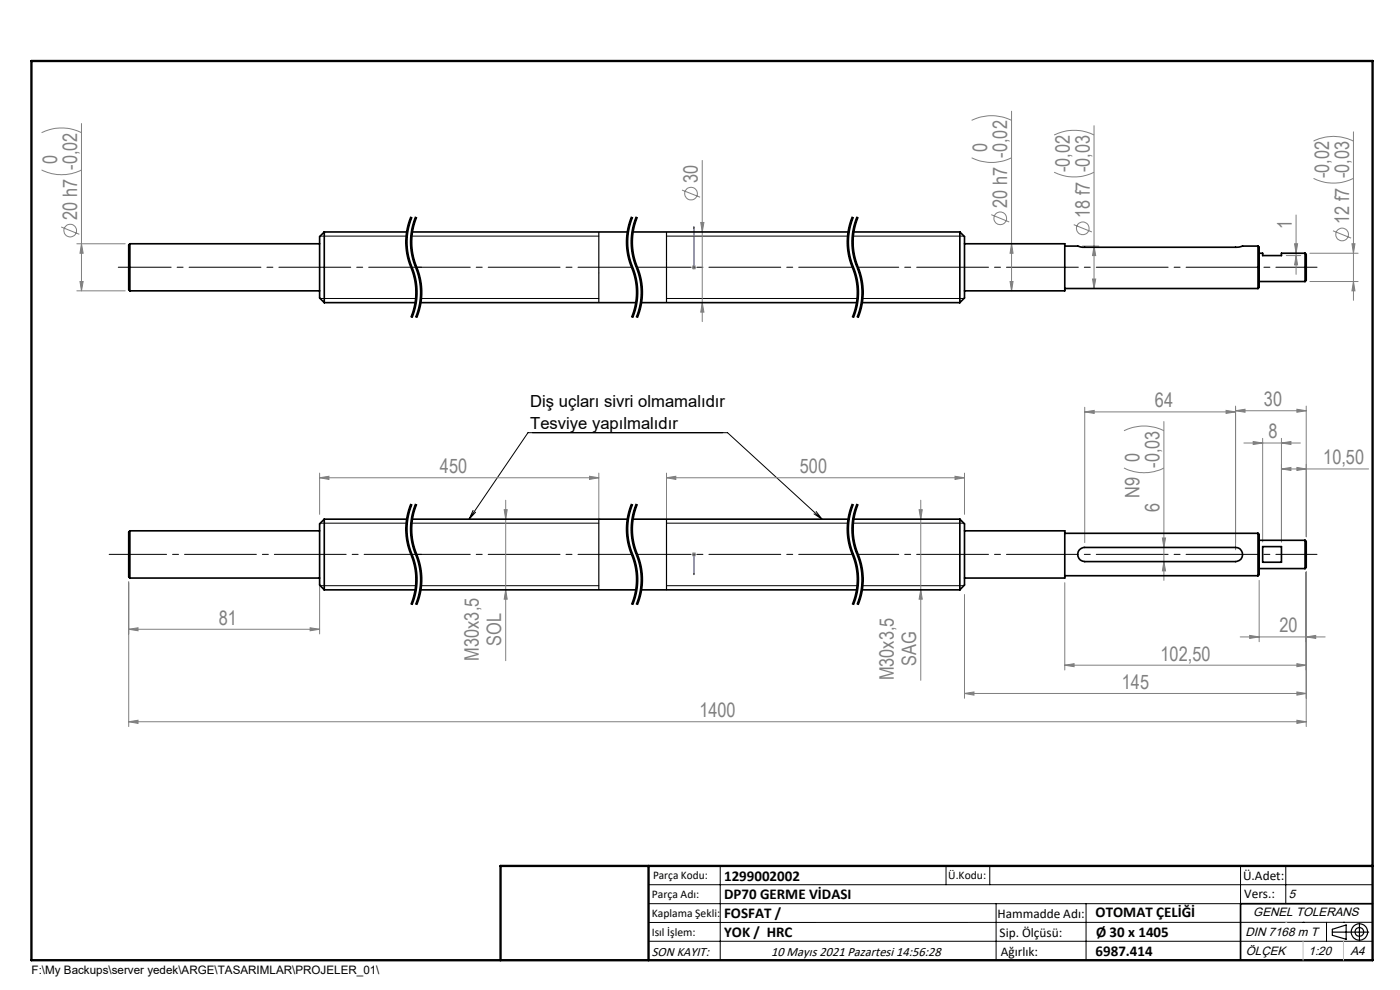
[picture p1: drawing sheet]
<svg xmlns="http://www.w3.org/2000/svg" width="297mm" height="210mm" viewBox="0 0 297 210" stroke-linecap="round" stroke-linejoin="round" font-family="sans-serif">
<g fill="none" stroke="#808080" stroke-width=".21">
<path d="M8.8 36a9.3 9.3 0 0 0 8.5 0M8.8 28.1a9.6 9.6 0 0 1 8.5 0M17.3 26.2v35.5M149 34v34.2M206.1 33.5a9.6 9.6 0 0 0 8.5 0M206.1 25.5a9.6 9.6 0 0 1 8.5 0M214.6 23.6v38.1M223.6 36.5a9.6 9.6 0 0 0 8.5 0M223.6 28.6a9.6 9.6 0 0 1 8.5 0M232.1 26.7v34.5M278.7 37.8a9.6 9.6 0 0 0 8.4 0M278.7 29.9a9.3 9.3 0 0 1 8.4 0"/>
<path d="M287.1 28v35.7M13 48.1l3.8 1.6M16.3 51.7h10.3M17 59.7h.6l-.3 2zM17.3 51.7l.3 2h-.6zM144.7 40.3l3.8 1.5M146.7 56.7h1M146.9 56.4l.7 .7M147.2 56.2v1M147.6 56.4l-.7 .7M148.7 47.2h.6l-.3 2zM210.3 45.5l3.8 1.6"/>
<path d="M214.3 59.7h.6l-.3 2zM214.6 51.7l.3 2h-.6zM227.8 47.7l3.8 1.5M229.6 52.2h3.5M231.8 59.2h.6l-.3 2zM232.1 52.2l.3 2h-.6zM272.9 54.2h3M274.6 51.7h.7l-.3 2zM275 45.6v12.6M275 54.2l.3 2h-.7zM277.9 53.7h10.2M277.9 59.7h10.2"/>
<path d="M282.8 49l3.8 1.5M286.8 51.7h.6l-.3 2zM287.1 59.7l.3 2h-.6zM16.3 61.7h10.3M149 64.2l.3 2h-.6zM230.1 87.4l2-.3v.6zM230.1 86.4v28.7M230.1 87.4h32M238.4 99.3a9.3 9.3 0 0 0 8.5 0M238.4 91.4a9.6 9.6 0 0 1 8.5 0M246.9 89.4v33.7M260.1 87.1l2 .3-2 .3z"/>
<path d="M262.1 87.1l2-.3v.6zM262.1 86.1v30.5M262.1 87.1h15M263.9 94h12M265.9 93.7l2 .3-2 .3zM267.9 93v22M271.9 99.5l2-.3v.6zM271.9 99.5h18.4M271.9 94l2-.3v.6zM271.9 93v22M275.1 99.2l2 .3-2 .3zM275.1 86.8l2 .3-2 .3z"/>
<path d="M277.1 86.1v27.8M67.8 101.3l2-.3v.7zM67.8 100.4v8.7M67.8 101.3h59.2M107 108.1h.6l-.3 2zM107.3 106.1v34.1M125.1 101l1.9 .3-1.9 .4zM127 100.4v9.6M141.4 101.3l2-.3v.7zM141.4 101.3h63.2M141.4 100.4v9.6M146.7 117.6h1"/>
<path d="M146.9 117.3l.7 .7M147.2 117.1v1M147.6 117.3l-.7 .7M195 108.1h.7l-.4 2zM195.3 106.1v38.2M202.6 101l2 .3-2 .4zM204.6 100.4v8.7M246.6 114.1h.7l-.4 2zM246.9 119.1l.4 2h-.7zM27.3 133.5l2-.3v.6zM27.3 123.4v30.7M27.3 133.5h40.5"/>
<path d="M65.8 133.2l2 .3-2 .3zM67.8 123.6v10.9M107.3 125.1l.3 2h-.6zM195.3 125.1l.4 2h-.7zM204.6 126.1v22M225.9 123.6v18.5M263.1 135.1h18M265.1 134.8l2 .3-2 .3zM267.1 123.1v13M277.1 135.1l2-.3v.6zM277.1 121.3v32.8M27.3 153.1l2-.3v.6z"/>
<path d="M27.3 153.1h249.8M204.6 147.1l2-.3v.7zM204.6 147.1h72.5M225.9 141.1l2-.3v.6zM225.9 141.1h51.2M275.1 140.8l2 .3-2 .3zM275.1 146.8l2 .3-2 .4zM275.1 152.8l2 .3-2 .3z"/>
<circle cx="14.9" cy="48.9" r="1.34"/>
<circle cx="146.6" cy="41" r="1.33"/>
<circle cx="212.2" cy="46.3" r="1.34"/>
<circle cx="229.7" cy="48.4" r="1.34"/>
<circle cx="284.7" cy="49.7" r="1.34"/>
</g>
<g fill="none" stroke="#000" stroke-width=".25">
<path d="M127 49.2v15M141.4 49.2v15M127 110.1v15M127 110.1h.1M141.4 110.1v15M282.6 197.7h7.8M282.6 197.1l3-.9v3l-3-.8zM288.4 195.8v3.8M106.2 203.7h185"/>
<circle cx="288.4" cy="197.7" r="1.74"/>
<circle cx="288.4" cy="197.7" r=".93"/>
</g>
<g fill="none" stroke="#000" stroke-width=".21" stroke-dasharray="6.3 1.3 1.3 1.3" stroke-dashoffset="2.8" stroke-linecap="butt">
<path d="M87.3 46a13.9 13.9 0 0 0 0 10.7M87.3 56.7a13.9 13.9 0 0 1 0 10.7M88.3 46a13.9 13.9 0 0 0 0 10.7M88.3 56.7a13.9 13.9 0 0 1 0 10.7M134.1 46a13.9 13.9 0 0 0 0 10.7M134.1 56.7a13.9 13.9 0 0 1 0 10.7M135.1 46a13.9 13.9 0 0 0 0 10.7M135.1 56.7a13.9 13.9 0 0 1 0 10.7M180.9 46a13.9 13.9 0 0 0 0 10.7M180.9 56.7a13.9 13.9 0 0 1 0 10.7M181.9 46a13.9 13.9 0 0 0 0 10.7M181.9 56.7a13.9 13.9 0 0 1 0 10.7"/>
<path d="M87.3 106.9a13.9 13.9 0 0 0 0 10.7M87.3 117.6a13.9 13.9 0 0 1 0 10.7M88.3 106.9a13.9 13.9 0 0 0 0 10.7M88.3 117.6a13.9 13.9 0 0 1 0 10.7M134.1 106.9a13.9 13.9 0 0 0 0 10.7M134.1 117.6a13.9 13.9 0 0 1 0 10.7M135.1 106.9a13.9 13.9 0 0 0 0 10.7M135.1 117.6a13.9 13.9 0 0 1 0 10.7M180.9 106.9a13.9 13.9 0 0 0 0 10.7M180.9 117.6a13.9 13.9 0 0 1 0 10.7M181.9 106.9a13.9 13.9 0 0 0 0 10.7M181.9 117.6a13.9 13.9 0 0 1 0 10.7"/>
</g>
<g fill="none" stroke="#000" stroke-width=".21">
<path d="M67.9 50.1h18.4M86.1 53l.5 2.2M86.2 49.1l-.2 1.7 .1 2.2M86.4 52.4l.4 2.2 .6 1.8M86.6 55.2l.1 .5M86.7 48.7l-.3 1.6v2.1M86.7 55.7a15.4 15.4 0 0 1 1.5 6.3M87.1 45.9l-.9 3.2M87.1 53l.5 2.2M87.2 49.1l-.2 1.7 .1 2.2M87.2 50.1h39.8M87.3 46a14.3 14.3 0 0 0 .4 11.7 13.9 13.9 0 0 1-.4 9.7"/>
<path d="M87.4 56.4l.1 .2zM87.4 52.4a19 19 0 0 0 1.6 5.8l.3 1.1M87.5 46.1l-.8 2.6M87.5 56.6l.8 2.7M87.6 55.2l.1 .5M87.7 48.7l-.3 1.6v2.1M87.7 55.7a15.4 15.4 0 0 1 1.5 6.3M88.1 45.9l-.9 3.2M88.3 59.3l.2 2.7M88.3 46a14.5 14.5 0 0 0 .4 12 13.9 13.9 0 0 1-.4 9.4M88.5 46.1l-.8 2.6M89.3 59.3l.2 2.7"/>
<path d="M132.9 53l.5 2.2M133 49.1l-.1 1.7v2.2M133.2 52.4l.1 .6a19.7 19.7 0 0 0 1.5 5.2l.1 .5M133.4 55.2l.1 .5M133.5 48.7l-.3 1.6v2.1M133.5 55.7a15.5 15.5 0 0 1 1.5 6.3M133.9 45.9l-.9 3.2M133.9 53l.5 2.2M134 49.1l-.1 1.7v2.2M134.1 46a14.3 14.3 0 0 0 .4 11.7 13.9 13.9 0 0 1-.4 9.7M134.2 52.4l.3 1.6M134.3 46.1l-.8 2.6"/>
<path d="M134.4 55.2l.1 .5M134.5 54l1.6 5.3M134.5 48.7l-.3 1.6v2.1M134.5 55.7a15.4 15.4 0 0 1 1.5 6.3M134.9 45.9l-.9 3.2M134.9 58.7l.2 .6M135.1 59.3l.2 2.7M135.1 46a14.3 14.3 0 0 0 .4 11.7 13.9 13.9 0 0 1-.4 9.7M135.3 46.1l-.8 2.6M136.1 59.3l.2 2.7M141.4 50.1h38.5M179.8 53l.4 2.2"/>
<path d="M179.9 49.1l-.2 1.7 .1 2.2M180.1 52.4v.6M180.1 50.3v2.1M180.1 53l.5 2.1M180.1 49.7v.6M180.2 55.2l.2 .5M180.3 48.7l-.2 1M180.4 55.7a15.5 15.5 0 0 1 1.4 6.3M180.6 55.1l1.3 4.2M180.6 47.6l-.3 1.1M180.8 45.9l-.9 3.2M180.8 53l.4 2.2"/>
<path d="M180.9 49.1l-.2 1.7 .1 2.2M180.9 50.1h23.6M180.9 46a14.3 14.3 0 0 0 .4 11.7 13.9 13.9 0 0 1-.4 9.7M181.1 52.4a19 19 0 0 0 1.5 5.8l.3 1.1M181.1 46.1l-.5 1.5M181.2 55.2l.2 .5M181.3 48.7l-.2 1.6v2.1M181.4 55.7l.2 .5a14.1 14.1 0 0 1 1.2 5.8M181.8 45.9l-.9 3.2M181.9 59.3l.3 2.7M181.9 46a14.3 14.3 0 0 0 .4 11.7 13.9 13.9 0 0 1-.4 9.7M182.1 46.1l-.8 2.6"/>
<path d="M182.9 59.3l.1 .5M183 59.8l.2 2.2M67.9 63.3h20.4M88.2 62l-.3 2.7-.8 2.6M88.3 64.8l-.8 2.6M88.5 62l-.2 2.8M89.2 62l-.3 2.7-.8 2.6M89.3 64.8l-.8 2.6M89.3 63.3h37.7M89.5 62l-.2 2.8M134.9 65.3l-.6 2.1M135 62l-.3 2.7-.8 2.6"/>
<path d="M135.1 64.8l-.2 .5M135.3 62l-.2 2.8M136 62l-.3 2.7-.8 2.6M136.1 64.8l-.8 2.6M136.3 62l-.2 2.8M141.4 63.3h40.5M181.8 62l-.3 2.7-.7 2.6M181.9 64.8l-.8 2.6M182.2 62l-.3 2.8M182.8 62l-.3 2.7-.7 2.6M182.9 64.8l-.8 2.6M182.9 63.3h21.6"/>
<path d="M183 64.2l-.1 .6M183.2 62l-.2 2.2M67.9 111h18.4M86.1 113.4v.5a21 21 0 0 0 1.6 5.3l.4 2.7M87.1 113.4v.5a21 21 0 0 0 1.6 5.3l.4 2.7M87.1 106.9l-.9 3.1-.1 3.4M87.2 111h39.8M87.2 117a14.6 14.6 0 0 1 1.3 5.4M87.3 106.9a14.3 14.3 0 0 0 .4 11.7 13.9 13.9 0 0 1-.4 9.7M87.5 107a13.7 13.7 0 0 0-.2 10M88.1 106.9l-.9 3.1-.1 3.4M88.3 117a14.6 14.6 0 0 1 1.2 5.4"/>
<path d="M88.3 106.9a14.3 14.3 0 0 0 .4 11.7 13.9 13.9 0 0 1-.4 9.7M88.5 107a13.7 13.7 0 0 0-.2 10M99.5 110.1l12.5-18.3h42.3l20.1 18.3M100.4 108.3l-.9 1.8M100.9 108.6l-1.4 1.5M132.9 113.4v.5a21 21 0 0 0 1.6 5.3l.4 2.7M133.9 113.4v.5a21.1 21.1 0 0 0 1.6 5.3l.4 2.7M133.9 106.9l-.9 3.1-.1 3.4M134.1 117l.1 .3M134.1 106.9a14.3 14.3 0 0 0 .4 11.7 13.9 13.9 0 0 1-.4 9.7M134.2 117.3l.1 .2zM134.3 107a13.7 13.7 0 0 0-.2 10"/>
<path d="M134.3 117.5l.6 2.1M134.5 114.9l.6 2.1M134.5 109.6l-.3 2.7 .3 2.6M134.9 106.9l-.9 3.1-.1 3.4M134.9 119.6l.4 2.8M135.1 117a14.6 14.6 0 0 1 1.2 5.4M135.1 106.9a14.3 14.3 0 0 0 .4 11.7 13.9 13.9 0 0 1-.4 9.7M135.3 107l-.8 2.6M141.4 111h38.5M172.7 109l1.7 1.1M173.1 108.5l1.3 1.6M179.7 113.4l.1 .5a27 27 0 0 0 1.6 5.8l.4 2.2"/>
<path d="M180.1 113.3v.6M180.1 111.2v2.1M180.1 113.9l.5 2.1M180.1 110.6v.6M180.6 116l.3 1M180.6 108.5l-.5 2.1M180.7 113.4l.1 .5a21.1 21.1 0 0 0 1.5 5.3l.5 2.7M180.8 106.9l-.9 3.1-.2 3.4M180.9 117a14.6 14.6 0 0 1 1.3 5.4M180.9 111h23.6M180.9 106.9a14.3 14.3 0 0 0 .4 11.7 13.9 13.9 0 0 1-.4 9.7M181.1 107l-.5 1.5"/>
<path d="M181.8 106.9l-.9 3.1-.2 3.4M181.9 117l.7 2.1 .4 1.6M181.9 106.9a14.3 14.3 0 0 0 .4 11.7 13.9 13.9 0 0 1-.4 9.7M182.1 107a13.7 13.7 0 0 0-.2 10M67.9 124.2h20.4M87.8 126.1l-.7 2.1M87.9 125.6l-.1 .5M88 125.1l-.1 .5M88.1 121.8l-.1 3.3M88.5 122.4l-.1 2.7-.9 3.2M88.8 126.1l-.7 2.1M88.9 125.6l-.1 .5"/>
<path d="M89 125.1l-.1 .5M89.1 121.8l-.1 3.3M89.3 124.2h37.7M89.5 122.4l-.1 2.7-.9 3.2M134.6 126.1l-.7 2.1M134.7 125.6l-.1 .5M134.8 125.1l-.1 .5M134.9 121.8l-.1 3.3M134.9 126.2l-.6 2.1M135.3 122.4v1.9l-.4 1.9M135.6 126.1l-.7 2.1M135.7 125.6l-.1 .5"/>
<path d="M135.8 125.1l-.1 .5M135.9 121.8l-.1 3.3M136.3 122.4l-.1 2.7-.9 3.2M141.4 124.2h40.5M181.4 126.1l-.6 2.1M181.5 125.6l-.1 .5M181.6 125.1l-.1 .5M181.8 121.8l-.2 3.3M182.2 122.4l-.2 2.7-.9 3.2M182.4 126.1l-.6 2.1M182.5 125.6l-.1 .5M182.6 125.1l-.1 .5"/>
<path d="M182.8 121.8l-.2 3.3M182.9 124.2h21.6M183 125.1l-.9 3.2M183 120.7l.2 1.7M183.2 122.4l-.2 2.7M137.6 187.7h153.6M137.6 191.7h153.6M137.6 199.7h153.6M152.8 183.7v20M200.7 183.7v4M210 183.7v4M211.3 191.7v12"/>
<path d="M230.4 191.7v12M263.2 183.7v20M272.8 183.7v8M276.4 195.6h.1M281.4 195.6v4.1M285 195.6h.1M291.2 195.6l-153.6 .1"/>
</g>
<path d="M147.2 56.6v.2zM147.2 48.1v.4v-.4M147.2 56.7h.1M147.2 48.1v8.6M147.2 117.5v.2zM147.2 117.6h.1M147.2 117.6v4.3M147.2 121.9v-.4v.4" fill="none" stroke="#00f" stroke-width=".21"/>
<path d="M23.2 117.6h66.2" fill="none" stroke="#000" stroke-width=".21" stroke-dasharray="15.2 1.3 1.3 1.3" stroke-dashoffset="3.1"/>
<path d="M88.3 56.7h45.8M135.1 56.7h45.8M88.3 117.6h45.8M135.1 117.6h45.8" fill="none" stroke="#000" stroke-width=".21" stroke-dasharray="15.2 1.3 1.3 1.3" stroke-dashoffset="3.8"/>
<path d="M181.9 56.7h97.5M181.9 117.6h97.5" fill="none" stroke="#000" stroke-width=".21" stroke-dasharray="15.2 1.3 1.3 1.3" stroke-dashoffset="6.5"/>
<path d="M25.1 56.7h64.3" fill="none" stroke="#000" stroke-width=".21" stroke-dasharray="15.2 1.3 1.3 1.3" stroke-dashoffset="4"/>
<path d="M291.2 191.7h-28v12" fill="none" stroke="#000" stroke-width=".35"/>
<path d="M6.7 12.9h284.5v190.8h-284.5zM137.6 183.7v20M291.2 183.7h-185v20" fill="none" stroke="#000" stroke-width=".5"/>
<path d="M276.4 199.7v4M285 199.7v4" fill="none" stroke="#c0c0c0" stroke-width=".21"/>
<path d="M272.8 195.6h.1" fill="none" stroke="#c0c0c0" stroke-width=".25"/>
<g fill="#00f">
<path d="M147.2 121.5v.4zM147.2 117.5v.2z"/>
<path d="M147.2 56.6v.2zM147.2 48.1v.4z"/>
</g>
<g fill="#808080">
<path d="M277.1 135.1l2-.3v.6zM265.1 134.8l2 .3-2 .3zM275.1 140.8l2 .3-2 .3zM225.9 141.1l2-.3v.6zM275.1 146.8l2 .3-2 .4zM204.6 147.1l2-.3v.7zM275.1 152.8l2 .3-2 .3zM27.3 153.1l2-.3v.6zM65.8 133.2l2 .3-2 .3zM27.3 133.5l2-.3v.6zM125.1 101l1.9 .3-1.9 .4zM67.8 101.3l2-.3v.7zM271.9 94l2-.3v.6zM265.9 93.7l2 .3-2 .3zM275.1 86.8l2 .3-2 .3zM262.1 87.1l2-.3v.6z"/>
<path d="M107.3 125.1l.3 2h-.6zM107 108.1h.6l-.3 2z"/>
<path d="M275 54.2l.3 2h-.7zM274.6 51.7h.7l-.3 2zM17 59.7h.6l-.3 2zM17.3 51.7l.3 2h-.6zM214.3 59.7h.6l-.3 2zM214.6 51.7l.3 2h-.6z"/>
<path d="M195 108.1h.7l-.4 2zM195.3 125.1l.4 2h-.7zM246.6 114.1h.7l-.4 2zM246.9 119.1l.4 2h-.7z"/>
<path d="M148.7 47.2h.6l-.3 2zM149 64.2l.3 2h-.6zM232.1 52.2l.3 2h-.6zM231.8 59.2h.6l-.3 2zM286.8 51.7h.6l-.3 2zM287.1 59.7l.3 2h-.6z"/>
<path d="M141.4 101.3l2-.3v.7zM202.6 101l2 .3-2 .4zM271.9 99.5l2-.3v.6zM275.1 99.2l2 .3-2 .3zM230.1 87.4l2-.3v.6zM260.1 87.1l2 .3-2 .3z"/>
</g>
<g fill="none" stroke="#000" stroke-width=".35">
<path d="M27.6 51.7v10M27.6 51.7a.95 .95 0 0 0-.3 1.1v7.9a.86 .86 0 0 0 .3 1M27.6 51.7h40.2M68.8 49.2v15M68.8 49.2l-1 1v13l1 1M68.8 49.2h17.6M87.4 49.2h45.8M134.2 49.2h45.8M181 49.2h22.6M203.6 49.2l1 1v13l-1 1M203.6 49.2v15M204.6 51.7h21.3v10h-21.3"/>
<path d="M225.9 52.2h2.8l.9 .2h32.8l1.2-.2h3.3M266.9 52.2v9M266.9 52.2a.64 .64 0 0 1 .2 .8v7.4a.64 .64 0 0 1-.2 .8M267.1 53.7h.8v.5h4v-.5h5M267.1 59.7h9.8M276.9 53.7v6M276.9 53.7a.86 .86 0 0 1 .2 1v4a.95 .95 0 0 1-.2 1M27.6 61.7h40.2M68.8 64.2h19.4M89.1 64.2h45.9M136 64.2h45.8M182.8 64.2h20.8"/>
<path d="M225.9 61.2h41M27.6 112.6v10M27.6 112.6a.95 .95 0 0 0-.3 1.1v7.9a.95 .95 0 0 0 .3 1M27.6 112.6h40.2M68.8 110.1v15M68.8 110.1l-1 1v13l1 1M68.8 110.1h17.6M87.4 110.1h45.8M134.2 110.1h45.8M181 110.1h22.6M203.6 110.1v15M203.6 110.1l1 1v13l-1 1"/>
<path d="M204.6 112.6h21.3v10h-21.3M225.9 113.1h41M229 116.6l.9-.5h32.2a1.5 1.5 0 0 1 1.5 1.5 1.5 1.5 0 0 1-1.5 1.5h-32a1.52 1.52 0 0 1-1.3-.9 1.52 1.52 0 0 1 .2-1.6zM266.9 113.1v9M266.9 113.1a.89 .89 0 0 1 .2 1.1v6.9a.95 .95 0 0 1-.2 1M267.1 114.6h9.8M267.9 115.9h4v3.4h-4zM276.9 114.6v6M276.9 114.6a.95 .95 0 0 1 .2 1.1v3.8a.95 .95 0 0 1-.2 1.1M27.6 122.6h40.2M68.8 125.1h19.4M89.1 125.1h45.9"/>
<path d="M136 125.1h45.8M182.8 125.1h20.8M225.9 122.1h41M267.1 120.6h9.8"/>
</g>
<g font-size="4.2" fill="#808080">
<text x="12.1" y="34.9" transform="rotate(-90 12.1 34.9)">0</text>
<text x="209.4" y="32.3" transform="rotate(-90 209.4 32.3)">0</text>
<text x="148.1" y="38.8" transform="rotate(-90 148.1 38.8)">30</text>
<text x="226.9" y="36.5" transform="rotate(-90 226.9 36.5)">-0,02</text>
<text x="282" y="37.8" transform="rotate(-90 282 37.8)">-0,02</text>
<text x="16.4" y="46.7" transform="rotate(-90 16.4 46.7)">20 h7 -0,02</text>
<text x="213.7" y="44.1" transform="rotate(-90 213.7 44.1)">20 h7 -0,02</text>
<text x="231.2" y="46.2" transform="rotate(-90 231.2 46.2)">18 f7 -0,03</text>
<text x="286.2" y="47.5" transform="rotate(-90 286.2 47.5)">12 f7 -0,03</text>
<text x="274" y="48.5" transform="rotate(-90 274 48.5)">1</text>
<text x="245" y="86.4">64</text>
<text x="268.1" y="86.2">30</text>
<text x="269.1" y="93">8</text>
<text x="93.3" y="100.4">450</text>
<text x="169.7" y="100.4">500</text>
<text x="241.8" y="98.1" transform="rotate(-90 241.8 98.1)">0</text>
<text x="246" y="99.3" transform="rotate(-90 246 99.3)">-0,03</text>
<text x="280.7" y="98.5">10,50</text>
<text x="241.8" y="105.7" transform="rotate(-90 241.8 105.7)">N9</text>
<text x="246" y="108.6" transform="rotate(-90 246 108.6)">6</text>
<text x="46.4" y="132.5">81</text>
<text x="106.3" y="136.9" transform="rotate(-90 106.3 136.9)">SOL</text>
<text x="271.4" y="134.1">20</text>
<text x="101.5" y="140.1" transform="rotate(-90 101.5 140.1)">M30x3,5</text>
<text x="194.4" y="141.3" transform="rotate(-90 194.4 141.3)">SAG</text>
<text x="246.2" y="140.1">102,50</text>
<text x="189.6" y="144.3" transform="rotate(-90 189.6 144.3)">M30x3,5</text>
<text x="238" y="146.1">145</text>
<text x="148.4" y="152.1">1400</text>
</g>
<g font-size="3.5">
<text x="112.5" y="86.4">Diş uçları sivri olmamalıdır</text>
<text x="112.5" y="90.9">Tesviye yapılmalıdır</text>
</g>
<g font-size="3.2">
<text x="153.6" y="190.8">DP70 GERME VİDASI</text>
<text x="153.6" y="186.8">1299002002</text>
<text x="153.6" y="194.8">FOSFAT /</text>
<text x="232.4" y="194.5">OTOMAT ÇELİĞİ</text>
<text x="153.6" y="198.8">YOK / HRC</text>
<text x="232.4" y="202.8">6987.414</text>
<text x="232.5" y="198.8">Ø 30 x 1405</text>
</g>
<g font-size="2.8">
<text x="263.7" y="186.7">Ü.Adet:</text>
<text x="263.9" y="190.5">Vers.:</text>
<text x="211.6" y="194.8">Hammadde Adı:</text>
<text x="138.3" y="202.8">SON KAYIT:</text>
<text x="163.6" y="202.8">10 Mayıs 2021 Pazartesi 14:56:28</text>
<text x="212.1" y="198.7">Sip. Ölçüsü:</text>
<text x="212.3" y="202.7">Ağırlık:</text>
</g>
<g font-size="2.6">
<text x="273.4" y="190.4">5</text>
<text x="265.9" y="194.4">GENEL TOLERANS</text>
<text x="264.2" y="198.5">DIN 7168 m T</text>
<text x="264.3" y="202.6">ÖLÇEK</text>
<text x="277.6" y="202.6">1:20</text>
<text x="286.5" y="202.6">A4</text>
</g>
<g font-size="2.5">
<text x="138.3" y="190.5">Parça Adı:</text>
<text x="138.5" y="186.5">Parça Kodu:</text>
<text x="201.2" y="186.5">Ü.Kodu:</text>
<text x="138.3" y="194.5">Kaplama Şekli:</text>
<text x="138.3" y="198.6">Isıl İşlem:</text>
<text x="6.7" y="206.7">F:\My Backups\server yedek\ARGE\TASARIMLAR\PROJELER_01\</text>
</g>
</svg>
